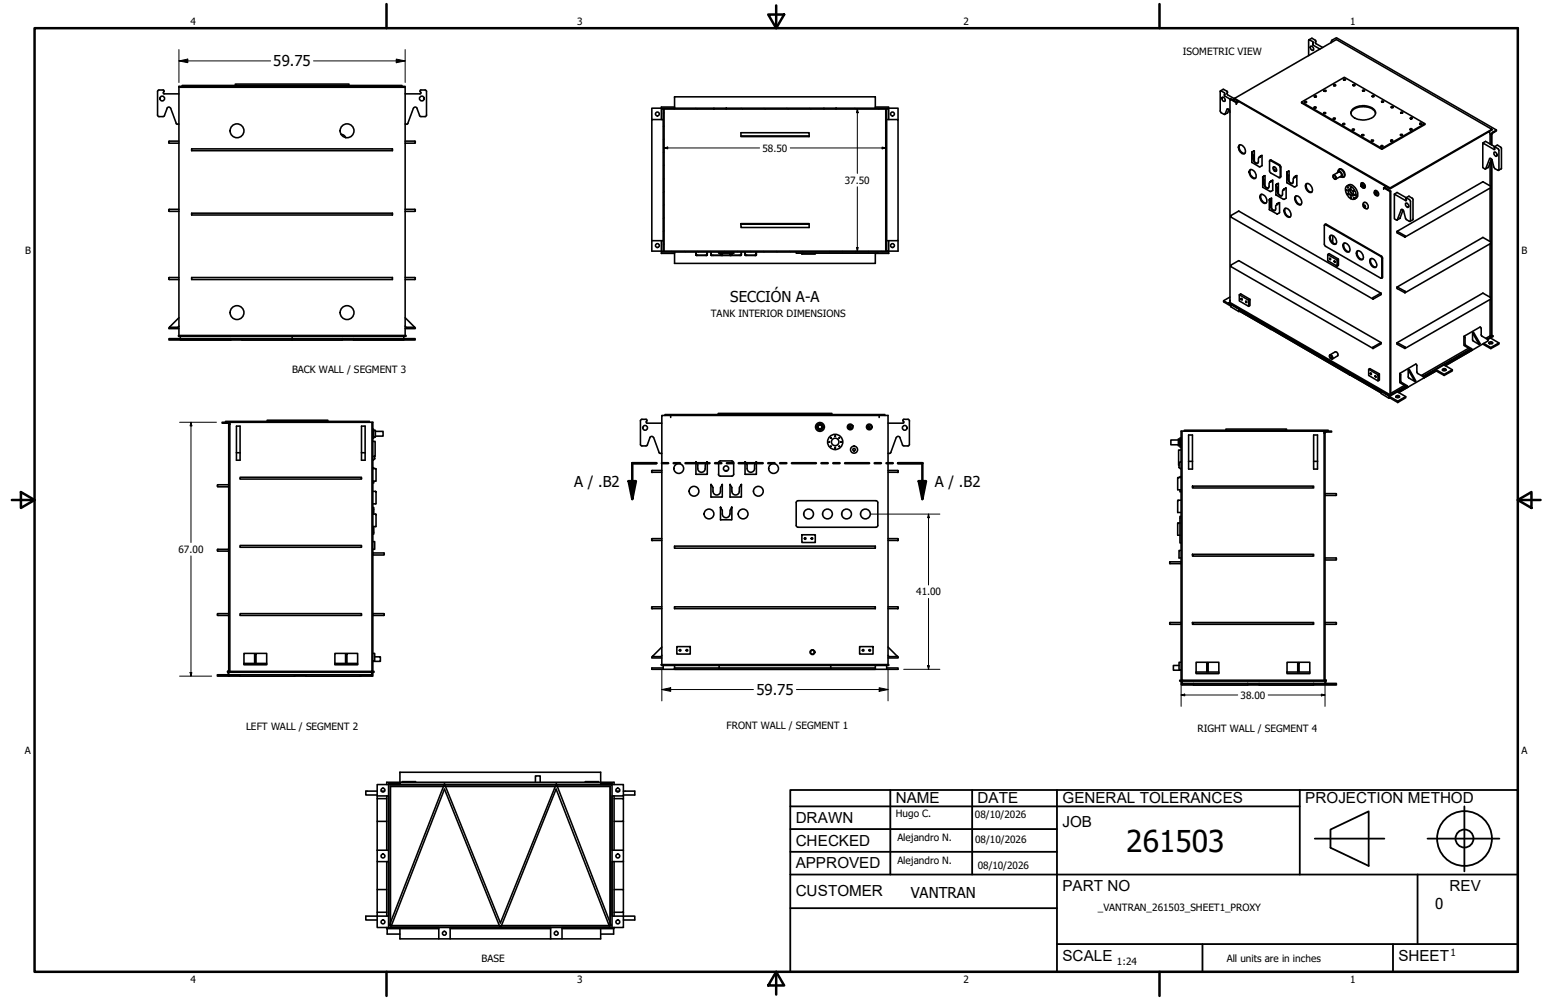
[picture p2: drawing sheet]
<svg xmlns="http://www.w3.org/2000/svg" width="432mm" height="279mm" viewBox="0 0 432 279" stroke-linecap="round" stroke-linejoin="round" font-family="sans-serif">
<!-- layer: Hatch (ANSI)-1 -->
<g fill="none" stroke="#000" stroke-width=".28">
<path d="M185.5 38.9l-.3 .2M185.5 35.2l-.3 .2M185.5 31.6l-.3 .1M188 30.2l.4 .3M194.3 30.2l.5 .3M207 30.2l.5 .3M213.4 30.2l.4 .3M219.7 30.2l.5 .3M226.1 30.2l.4 .3M238.8 30.2l.4 .3M245.1 30.2l.5 .3M247.6 37.1l-.2 .2"/>
<path d="M247.6 32.6l-.2 .2M185.5 57.2l-.3 .1M185.5 53.5l-.3 .2M185.5 49.9l-.3 .1M185.5 46.2l-.3 .2M185.5 42.5l-.3 .2M247.6 59.5l-.2 .3M247.6 55.1l-.2 .2M247.6 50.5l-.2 .3M247.6 46l-.2 .3M247.6 41.6l-.2 .2M185.5 68.2l-.3 .2"/>
<path d="M185.5 64.5l-.3 .2M185.5 60.9l-.3 .1M187.6 70.2l.1 .2M191.3 70.2l.1 .2M194.4 71v.1M194.9 70.2l.2 .2M197.5 70.4v.1M198.6 70.2l.2 .2M200.9 70.4l-.2 .1M202.2 70.2l.2 .2M205.9 70.2l.2 .2M208.1 70.8l.1 .1"/>
<path d="M209.5 70.2l.2 .2M211.2 70.9l.1 .2M213.2 70.2l.2 .2M216.9 70.2l.1 .2M220.6 70.2l.1 .2M224.2 70.2l.2 .2M227.9 70.2l.1 .2M231.6 70.2l.1 .2M235.2 70.2l.2 .2M238.9 70.2l.2 .2M242.6 70.2l.1 .2M246.3 70.2l.1 .2"/>
<path d="M247.6 68.5l-.2 .3M247.6 64l-.2 .3"/>
</g>
<!-- layer: Visible (ANSI) -->
<g fill="none" stroke="#000" stroke-width=".44">
<path d="M365.6 11.1l.9-.4 1 .6-.2 .6 .2 .3 1.9 1.1M366.1 12.9a.67 .67 0 0 1 .7 .4 .67 .67 0 0 1-.2 .8 .93 .93 0 0 1-.5-1.2zM368.7 13.7l-1.9-1.1v-.9l-1.2-.6-.1 4.5M371.8 11.9l.2-.7 1.3-.7 44.7 25.8M45.8 25.6l-.2 .3 .3 .3h4.1M45.8 25.6v-.3l-.2-.2h-1.2l-.4 .5v6.6l.4 .4h1.1M46.6 30.3l.5-.4 .6 .4M46.7 30.3l-.8 2-.3 .3M47.1 39.8l.2 .2M47.2 39.6v.3M47.3 39.4l-.2 .2M47.3 39.4h2.7"/>
<path d="M47.7 30.3l1.5 4.1M49.2 34.5l.2 .2h.6M50 24.4v69.3M50 24.1h63.2v.3h-63.2zM50.9 24.1v-.2h61.4v.2M65.7 23.9v-.4h31.8v.4M95.3 37.5l.6 .2 .7 .8M113.2 39.4h2.7l.1 .4-.1 .2h-2.7M113.2 24.4v69.3M113.2 34.7h.4M114 34.5l-.4 .2M115.4 30.3l-1.5 4.1"/>
<path d="M115.5 30.3l.5-.4 .5 .4M116.5 30.3l.7 2M117.2 32.3l.4 .3h1.1M117.3 25.6l.2 .2M117.5 25.1h1.2M117.5 25.8l.1 .3-.3 .1h-4.1M117.6 25.1l-.3 .2v.3M118.7 25.1l.4 .5v6.6l-.4 .4M184.7 30.2h-2.6v3.2M184.8 30.2h14.6v.3h-14.6zM185.2 33.4h-3.1v33.8h3.1M185.2 30.5h.3v39.7h-.3z"/>
<path d="M188.4 30.2v-3.1h56.1v3.1M188.4 29.9h-3.7v3.5M199.4 30.5h3.4M199.4 30.2h3.4M202.8 30.2h27.3v.3h-27.3zM206.9 38l19.1 .2zM206.9 38v-.9h19.1v.9M230.1 30.5h3.4M230.1 30.2h3.4M233.5 30.2h14.5v.3h-14.5zM244.5 29.9h3.7v3.5M247.4 30.5h.2v39.7h-.2z"/>
<path d="M247.6 33.4h3.2v33.8h-3.2M248.2 30.2h2.6v3.2M340.9 25.4l.9-.4 1 .5-.2 .7 .2 .3 1.9 1.1M341.3 27.2a.64 .64 0 0 1 .8 .3 .64 .64 0 0 1-.2 .8 .8 .8 0 0 1-.6-1.1zM343.2 30.6l-.3 .9-.8 .4M344.2 27.9l.6-.4v.2l43.4 25.1 28.5-16.5v-.2l-43.4-25.1-28.5 16.5 43.4 25 28.5-16.4M344.4 27.9l1.1 .7 .4-.3-.4 .3M345.3 28.7l-1.8-1v56.8l44.7 25.8 .2-.1v-56.8l-1.7-1-.2 .1v.4M345.5 28.6l-1.8-1-.2 .1-1.4-.8v-.9l-1-.6-.3 .1v5.6l.3 .4 1 .5 .6-1.5 .3-.1 .5 1M345.5 28.6l-.2 .5v-.4M345.5 28.6l-.2 .1M363.5 28.5l12-6.9 22.5 12.9-12 7"/>
<path d="M364.4 28.4l.2-.1a.24 .24 0 0 1 .3 .1 .24 .24 0 0 1-.2 .4 .24 .24 0 0 1-.3-.2zM364.5 28.6h.4M367.2 30.2h.3M367.2 27.1a.24 .24 0 0 1 .2-.4 .24 .24 0 0 1 .2 .4h-.4h.3M369.7 31.5l.4-.1a.26 .26 0 0 1 0 .4 .26 .26 0 0 1-.3 0 .26 .26 0 0 1-.1-.3zM369.8 31.7h.3M369.9 25.5h.4M372.5 33.3h.3M372.6 23.9h.4M375 34.6l.5-.1a.24 .24 0 0 1-.2 .3 .24 .24 0 0 1-.3-.2zM375.2 34.8h.3M375.3 22.4h.4"/>
<path d="M377.3 31.7a3.3 3.3 0 0 1 3.9-1.9 2.74 2.74 0 0 1 3 1.9M377.6 30.7a4.6 4.6 0 0 1 6.4 .3 1.95 1.95 0 0 1-2 2.3 4 4 0 0 1-4.6-1.4l-.1-.6zM377.8 36.3h.3M378 23.6a.26 .26 0 0 1 .4 .1 .26 .26 0 0 1-.1 .3 .26 .26 0 0 1-.3-.1zM378 23.9h.3M380.4 37.7a.24 .24 0 0 1 .3-.2 .24 .24 0 0 1 0 .4h-.2zM380.5 37.8h.3M380.6 25.3l.1-.2a.24 .24 0 0 1 .4 .1 .24 .24 0 0 1-.1 .3 .24 .24 0 0 1-.3 0zM380.7 25.5h.3M383.1 39.1h.1a.26 .26 0 0 1 .4 0 .26 .26 0 0 1-.1 .4 .26 .26 0 0 1-.4-.1zM383.2 39.4h.3M383.3 27h.4"/>
<path d="M385.9 28.3a.23 .23 0 0 1 .2-.2 .23 .23 0 0 1 .3 .2 .23 .23 0 0 1-.3 .3zM386 28.5h.3M388.5 39.4a.22 .22 0 0 1 .2-.4 .22 .22 0 0 1 .2 .4h-.4h.4M388.6 29.8h.1a.26 .26 0 0 1 .4 0 .26 .26 0 0 1-.1 .4 .26 .26 0 0 1-.4-.2zM388.7 30h.3M391.2 37.8h.4M391.3 31.6a.22 .22 0 0 1 0-.3 .22 .22 0 0 1 .3 0 .22 .22 0 0 1 0 .3h-.3h.4M393.8 36.1l.2-.1a.24 .24 0 0 1 .3-.1 .24 .24 0 0 1 0 .4 .24 .24 0 0 1-.3 0zM394 36.3h.3M394 33.1a.22 .22 0 0 1 0-.3 .22 .22 0 0 1 .3 .1 .22 .22 0 0 1-.2 .3l-.1-.1h.3M396.6 34.7a.22 .22 0 0 1 .1-.3 .22 .22 0 0 1 .3 0 .22 .22 0 0 1-.1 .3h-.3h.4M398 34.5v.3l-12 6.9-22.5-12.9v-.3l22.5 13v.2"/>
<path d="M414.1 39.9l3.2 1.9 .2-.1-.2-.7 1.2 .7v5.9l-1.2-.7-.6-2.3-.5-.4-1.2 2.9-.2 .1-.7-.3zM414.1 39.9l.8-.4 2.5 1.5 .9-.4 1.1 .7v5.8l-.9 .5M415.8 36.8l.4 .4v3.1M47.1 58.9l.2 .2M47.2 58.6v.3M47.3 58.5l-.2 .1M47.3 59.1h2.7M47.3 58.5h2.7M47.3 40h2.7M53.5 41.6h56.1v.5h-56.1zM53.5 59.6h56.1v.5h-56.1zM113.2 58.5h2.7l.1 .1"/>
<path d="M116 58.6v.3M116 58.9l-.1 .2h-2.7M346 40.6a1.47 1.47 0 0 1 1.9 1.8 .75 .75 0 0 1-.8 .6 .75 .75 0 0 1-.7-.5l-.5-1.2zM346.3 40.5a1.69 1.69 0 0 0 1.4 2.4M349 47.6a1.2 1.2 0 0 1 1.8 1.1 .77 .77 0 0 1-.3 1.2 .77 .77 0 0 1-1.1-.5l-.5-.9zM349.2 47.4a1.72 1.72 0 0 0 1.4 2.4M349.6 42.6v2.8l2.1 1.2 .8-.3v-2.9M349.7 42.5v.3M349.7 42.5l.6-.3-.5 .3M349.7 42.8l.2 .6M349.7 42.5h.1M349.8 42.7l.2 .7v.9a1.3 1.3 0 0 0 1.3 1.3"/>
<path d="M349.8 42.7l-.1 .1M349.8 42.5v.2M349.9 43.4v.9a1.05 1.05 0 0 0 .4 1 1.05 1.05 0 0 0 1.1 .2l.1-1.2 .2-.4M350 43.4h-.1M350.3 42.2v2.8M351.7 43.9l.2-.1zM351.9 43.8l.6-.4zM352 54.5a1.33 1.33 0 0 1 1.8 1.3 .76 .76 0 0 1-.4 1 .76 .76 0 0 1-1-.5l-.5-.9zM352.3 54.3a1.66 1.66 0 0 0 1.3 2.4M352.7 49.5v2.8l2.1 1.2 .7-.3v-2.8M352.7 49.4v.3M352.7 49.4l.6-.3-.6 .3"/>
<path d="M352.7 49.7l.2 .6M352.7 49.4h.1M352.7 49.7l.3 .6v.9M352.7 49.7h.1M352.9 50.3v.9M352.9 50.3h.1M353 51.2a1.43 1.43 0 0 0 1.3 1.3M353.3 49.1v2.8M354.5 55.8v2.7l2.2 1.3 .7-.4v-2.8M354.6 44.9l.2-.1 2.6 1.6v3.3l-2.5-1.4-.3-.4zM354.6 55.9h.1M354.6 55.7v.2"/>
<path d="M354.6 55.7l.6-.3-.6 .3M354.6 55.9l.2 .7M354.6 55.7h.1M354.6 44.8l.4-.1 2.6 1.5 .2 .4v2.7l-.4 .4M354.6 55.9l.3 .7v.8a1.31 1.31 0 0 0 1.2 1.4M354.7 50.9l-.2 .3v.9a.57 .57 0 0 1-.6 .5 .57 .57 0 0 1-.6-.5l-.4-.9M354.8 56.6v.9a1.08 1.08 0 0 0 1.4 1.2l.1-1.2 .3-.3M354.8 56.6h.1M354.9 50.7l-.2 .2M354.9 50.7l.6-.3-.5 .3M354.9 50.7h.1M355 50.7l-.3 .2"/>
<path d="M355.2 55.4v2.8M355.7 46.6a.76 .76 0 0 1 .7 .4 .76 .76 0 0 1-.1 .9 .9 .9 0 0 1-.6-1.3zM355.8 46.6l-.1 .4 .4 .6M356 47.7l.2-.1 .2 .2M356.4 47.8h.1M356.4 51.7v2.7l2.1 1.3 .7-.3v-2.9M356.4 47.8l-.2 .1M356.4 51.6v.3M356.4 51.9l.3 .6M356.4 51.6h.1M356.5 51.8l.2 .7v.8a1.43 1.43 0 0 0 1.3 1.4M356.5 51.8l-.1 .1"/>
<path d="M356.5 51.6v.2M356.5 51.6l.6-.4zM356.7 52.5v.8a1.1 1.1 0 0 0 1.4 1.2l.1-1.2 .3-.3M356.7 52.5h.1M356.7 56.9l-.1 .3M356.7 56.9l.7-.3-.6 .4M356.7 56.9l.1 .1M356.8 57l-.2 .2M357.1 51.2l-.1 2.9M358.6 52.8l-.1 .2M358.6 52.8l.6-.3-.5 .3M358.6 52.8h.1"/>
<path d="M358.7 52.8l-.2 .2M358.8 58.4a1.37 1.37 0 0 1 1.8 1.5 .65 .65 0 0 1-.4 .8 .65 .65 0 0 1-.9-.3 1.75 1.75 0 0 1-.5-2zM359 58.2a1.62 1.62 0 0 0 1.4 2.4M359.4 48.4l.3 .6v.9a1.05 1.05 0 0 0 1.4 1.2l.1-1.2 .2-.3M359.4 48.4h.1M359.4 48.3v2.8l2 1.1 .8-.3v-2.8M359.4 48.1v.3M359.4 48.1l.6-.3-.5 .3M359.4 48.1h.1M359.5 48.4l.2 .6v.8a1.42 1.42 0 0 0 1.3 1.4M359.5 48.1v.3M360 47.8v2.8"/>
<path d="M361.6 49.3l-.2 .3M361.6 49.3l.6-.3-.5 .4M361.6 49.3l.1 .1M361.7 49.4l-.3 .2M361.8 54.9a1.19 1.19 0 0 1 1.7 1.1 .72 .72 0 0 1 0 1 .72 .72 0 0 1-1 .1 1.91 1.91 0 0 1-.7-2.2zM362 54.7a1.77 1.77 0 0 0 1.4 2.5M364.8 51.4a1.55 1.55 0 0 1 1.8 1.7 .69 .69 0 0 1-.5 .7 .69 .69 0 0 1-.8-.4 1.75 1.75 0 0 1-.5-2zM365 51.3a1.69 1.69 0 0 0 1.4 2.4M372.4 49.1a.48 .48 0 0 1 .7 .2 .48 .48 0 0 1-.3 .7l-.4-.6zM372.4 48.9l1.5-.8a.76 .76 0 0 1 .7 1.1l-1.5 .8M372.4 48.9a.7 .7 0 0 1 .7 .4 .7 .7 0 0 1-.2 .8 .81 .81 0 0 1-.5-1.2zM373.6 48.3a.51 .51 0 0 1 .4-.6 .51 .51 0 0 1 .6 .5 .67 .67 0 0 1 .4 .7 .67 .67 0 0 1-.6 .6l-.1-.1"/>
<path d="M373.8 47.9a.64 .64 0 0 1 .5-.7 .64 .64 0 0 1 .7 .6 1.01 1.01 0 0 1 0 1.7h-.4l.4-.2M374 47.3a1.41 1.41 0 0 1 1.7 1.7l-.5 .5M374.1 47.6l-.3 .2M376 52.1a1.63 1.63 0 0 1 2.4 1.2 1.62 1.62 0 0 1-.3 2.4 2.69 2.69 0 0 1-2.1-3.6zM376 53l.2 .2zM376.2 51.9l.5-.2a2.21 2.21 0 0 1 2.5 2v1.1l-.3 .5-.6 .3M376.4 54.2l.2 .2zM376.4 52.3l.2 .1zM376.6 53a1.13 1.13 0 0 1 1.2 .5 1.13 1.13 0 0 1 0 1.2 1.4 1.4 0 0 1-1.2-1.7zM377.1 52.8a1.61 1.61 0 0 0 .9 1.7M377.1 52.8l.4 1.2 .5 .4M377.2 55.1l.1 .1z"/>
<path d="M378 53.2l.1 .2zM378 55.1l.2 .2zM378.4 54.4l.1 .1zM380.1 51.6a.47 .47 0 0 1 .6 .2 .47 .47 0 0 1-.1 .6l-.4-.3zM380.1 51.6a.43 .43 0 0 1 .3-.5 .43 .43 0 0 1 .5 .3 .57 .57 0 0 1 .3 .7 .57 .57 0 0 1-.5 .4l-.1-.1M380.2 51.1a.88 .88 0 0 1 .9 .4 .88 .88 0 0 1 0 1M380.4 51.9l.2 .1zM380.7 57.2a.64 .64 0 0 1 .6-.7 .64 .64 0 0 1 .7 .6 .7 .7 0 0 1-.1 1.1 .7 .7 0 0 1-1-.4l-.2-.6M380.9 57.3a.34 .34 0 0 1 .4 .2 .34 .34 0 0 1-.2 .4l-.2-.2zM383.9 53.7a.47 .47 0 0 1 .6 .2 .47 .47 0 0 1-.2 .6l-.4-.3zM383.9 53.8a.43 .43 0 0 1 .3-.6 .43 .43 0 0 1 .5 .4 .57 .57 0 0 1 .3 .6 .57 .57 0 0 1-.6 .5l-.1-.2M384 53.3a.88 .88 0 0 1 .9 .4 .88 .88 0 0 1-.1 1"/>
<path d="M384.1 54l.2 .2zM385.7 40.8l.1-.2a.25 .25 0 0 1 .4 0 .25 .25 0 0 1 0 .4 .25 .25 0 0 1-.4 0zM385.8 41h.3M386.5 52.5l1.7 1M386.8 52.3l.3-.2-.4 .3 1 .6M388.2 52.5v.3M388.2 53.5v56.8M388.4 53.4l-.2 .1M389.4 54.2l3.2 1.9 .2-.1-.1-.8 1.1 .7v5.9l-1.2-.6-.6-2.2-.4-.5h-.2l-1.1 2.9-.9-.2zM389.4 54.2l.8-.4 2.5 1.4M391.9 58.7l-.9 2.3-.8 .5M392.6 56.8a.67 .67 0 0 1 .7 .4 .67 .67 0 0 1-.1 .8 1.05 1.05 0 0 1-.6-1.2z"/>
<path d="M392.7 55.2l.8-.4 1.2 .8v5.8l-.9 .4M416.2 45.4v6.5M416.2 52.5v15M416.5 40.4l.1-3.1 1.4-1v.3l-1.3 .7v3.2M416.5 44.7v49.3l-.3-.1M416.6 44.4l-.9 2.4-.8 .4M416.7 44.6v49.3l-.2 .1M417.3 42.5a.64 .64 0 0 1 .8 .4 .64 .64 0 0 1-.3 .8 .88 .88 0 0 1-.5-1.2zM47.1 77.9l.2 .2M47.2 77.7v.3M47.3 77.5l-.2 .2M47.3 77.5h2.7"/>
<path d="M47.3 78.1h2.7M53.5 77.5h56.1v.6h-56.1zM113.2 77.5h2.7l.1 .2M116 77.7v.3M116 77.9l-.1 .2h-2.7M182.1 67.2v3h2.6M184.7 67.2v3.6h3.7M184.8 70.2h63.2v.2h-63.2zM188.4 70.4v3.2h56.1v-2.9M194.4 70.4v.8l.2 .2-.2-.2zM194.6 71.3h.3l-.3 .1M194.9 71.3l2.4 .1"/>
<path d="M194.9 71.4h2.4M197 71.3v.1M197.3 71.4h.1M197.4 71.3l.1-.9-.1 1M198.6 71.2l.2 .2M198.6 70.4v.8M198.6 71.2h.1M198.6 71.2l.2 .1M198.8 71.3h2.8M198.8 71.3v.1M198.8 71.4h.3M199.1 71.4h2.5"/>
<path d="M199.1 71.3v.1M200.7 70.4h4.2v.3h-4.2zM201.2 70.7v.7M201.3 71.2l.1 .1M201.3 71.2l-.1 .1M201.3 70.7v.5M201.6 71.3v.1M201.6 71.4h.1M201.7 71.2l-.1 .1M201.7 71.2h.1M201.7 70.7v.5M201.7 71.2l-.1 .2"/>
<path d="M203.9 71.3l-2.2 .1h2.3M203.9 70.7v.7M204 71.2v.1M204 71.2v.2M204 70.7v.5M204 71.3h2.9M204 71.3v.1M204 71.4h.4M204.3 71.2v.1M204.3 71.2l.1 .1M204.3 70.7v.5M204.4 71.4h2.5"/>
<path d="M204.4 70.7v.7M206.5 71.3v.1M206.9 71.3v.1M206.9 62.5l19.1 .1zM206.9 62.6v1h19.1v-1M207 71.2l-.1 .1M207 71.2h.1M207 70.4v.8M207.1 71.2l-.2 .2M207.1 70.4v.8M208.2 71.3l-.1-.9 .1 1M208.3 71.3v.1"/>
<path d="M208.3 71.3h.4l-.4 .1M208.7 71.3h2.3M208.7 71.4h2.3M210.8 71.3v.1M211 71.4h.1M211.1 71.3l.2-.9-.2 1M211.1 71.3l-.1 .1M222.4 70.4v.3h22.8v-.3M224 70.7v.3h3.7v-.3M248.2 67.2v3.6h-3.7M250.8 67.2v3h-2.6M343.8 60.6l.1-.4 2.1-1.2 39.7 22.9"/>
<path d="M343.8 60.6h.1M343.8 60.6l39.7 23M370 62.7h.5l15.4 8.9 .2 .3v5.6l-.2 .2M370 62.7l15.6 8.9 .4 .5v5.6h-.4l-15.5-8.9-.2-.5zM370.8 71.1l2.6 1.5M371.3 72.1l.3 .2v.3l-.3-.1zM371.6 65.8a1.66 1.66 0 0 1 1.5 2.4 1.63 1.63 0 0 1-1.7-2.1zM371.7 65.8a1.69 1.69 0 0 0 1.4 2.3M372.2 65.8v2M373.8 72.4l-2.6-1.5-.4 .2v1.7l2.6 1.6 .4-.2v-1.8l-.4 .2v1.8M375.3 67.9a1.55 1.55 0 0 1 1.5 .9 1.55 1.55 0 0 1-.1 1.6 1.69 1.69 0 0 1-1.4-2.5zM375.5 67.9a1.69 1.69 0 0 0 1.4 2.4"/>
<path d="M379 70.2a1.35 1.35 0 0 1 1.7 1.4 .7 .7 0 0 1-.3 1 .7 .7 0 0 1-.9-.4 1.86 1.86 0 0 1-.5-2zM379.2 70.1a1.69 1.69 0 0 0 1.4 2.4M382.7 72.4a1.27 1.27 0 0 1 1.7 1.1 .76 .76 0 0 1-.1 1.2 .76 .76 0 0 1-1.1-.3 2 2 0 0 1-.5-2zM383 72.3a1.7 1.7 0 0 0 1.3 2.3M390.2 64.6l2.2 1.2v.5l-2.1-1.2zM390.2 64.6l23.9-13.8 2.3 1.3v.4l-24 13.7M416.2 68.1v15M47.2 91.7l2.8 .1M47.5 91.4l-.3 .3M49.8 93.7h63.5v.3h-63.5zM50 91.1l-.4 .3M50 88.8l-2.7 2.6h2.3"/>
<path d="M50.4 94v1h14v-.4h-17.2v.4h20.4v-.4h-3.2M67.6 94.6h13.9M81.6 94v1h-14M81.6 95h14M81.7 94.6h13.9M95.6 94.6h3.1v.4h-3.1zM112.8 94v1h-14.1h17.3v-.4h-17.3M113.2 91.1l.3 .3h2.2M113.2 88.8l2.5 2.6M115.7 91.4l.3 .3M116 91.7l-2.8 .1M341.8 84l2 1.2v.5l2.2 1.4 .2-.5 8.7 5"/>
<path d="M343.5 83.9v.2M343.5 83l-1.7 1v.3l2 1.2M343.5 84.4l-.3 .2 44.9 25.9v.2l-44.9-25.9v-.2M346 86.4v.7M346.1 82.4l2.6 1.5M346.2 86.9l8.7 5M346.6 83.4l.3 .1v.3zM348.7 83.9l.4-.3v1.7l-.4 .3zM349.1 83.6l-2.6-1.5-.4 .3v1.7l2.6 1.5M354.9 91.6v.5l.2-.1 21.8 12.7M355.1 91.7l21.8 12.6v.5h.2l8.6 4.9M371.4 99.3a.54 .54 0 0 1 .6 .3 .54 .54 0 0 1-.1 .6l-.5-.4z"/>
<path d="M371.4 99.2l1.5-.9a.76 .76 0 0 1 .7 1.1l-1.5 .9M371.4 99.2a.64 .64 0 0 1 .7 .3 .64 .64 0 0 1-.2 .8 .88 .88 0 0 1-.5-1.1zM383.5 97l2.2-1.3-.1 .4-2.1 1.3zM383.5 83.1l2.2-1.2-.1 .5-2.1 1.2zM385.7 95.7l-39.7-22.9-2.2 1.3v.4l39.7 22.8M390.2 95.8l2.2 1.1v.4l-2.1-1.1zM390.2 95.8l23.9-13.9 2.3 1.3v.4l-24 13.7M390.2 80.2l2.2 1.1v.5l-2.1-1.2zM390.2 80.2l23.9-13.8 2.3 1.2v.4l-24 13.8M408.9 94l.3 .2 .1 2.2 1.7 1 .2 .5 4.4-2.7-.1-.4-1.8-1.1v-1.9l-.3-.4-4.5 2.6v2.5l2.3 1.4-7.5 4.3M410.2 97.3l-13.2 7.6M410.6 97.5l-13.2 7.7"/>
<path d="M410.8 97.6l-13.2 7.7M410.8 97.7l-7.4 4.3 2.2 1.3M411.3 93l1.8 3.3 .3-.2-1.9-3.3-.2 .2 .1 2.2 1.7 1.1M414.4 95.9l2 1.2v.3l-2.3-1.3M415.9 95.7a.57 .57 0 0 1 .6-.2 .57 .57 0 0 1 .4 .4 .63 .63 0 0 1-1-.2zM415.9 95.9h.9M416.2 93.9l-1.2 .7M416.2 83.6v10.3M416.4 97.1l2.3-1.3v.3l-2.3 1.3M416.4 94.4l2.3 1.4M416.7 93.7l.3 .3-1.5 .9M417 93.9l-1.6 .8"/>
<path d="M63 118v-.3h40.2v.3M63.7 118.2l.2 .3M63.7 118l.2 .1 .3 .4M63.9 118.6v69M64.2 118v69.6M74.6 117.7v-.3h17v.3M103.9 118h-41.9v.2h1.6M104.1 120h.2v2.4h-.2M178.9 117.5v6.7l.4 .4M179.3 117.2h1.2M179.3 117.2l-.4 .4M180.4 117.2l.3 .3-.2 .6 .3 .1"/>
<path d="M180.7 118.2h4.1M185.7 116.1v-.3h61.4v.3M187.3 116.1h-2.5v69.6M187.3 116.1v.5M187.3 116.1h58.3M200.6 115.8v-.3h31.7v.3M245.6 116.6v-.5h2.4v69.6M248 118.2h4.2M252.4 117.8v.3l-.2 .1M254 117.6l-.4-.4h-1.2l-.2 .3 .1 .3M254 117.5v6.7l-.2 .3-1.3 .1M377.1 104.5l8.6 4.9"/>
<path d="M382.3 103.2l2.6 1.5M382.7 104.3h.3v.3zM384.1 105l.2 .4-.3-.2zM384.9 104.7l.4-.2v1.7l-.4 .2zM385.3 104.5l-2.7-1.5-.3 .2v1.7l2.6 1.5M385.7 109.3v.6l2.2 1.4M387.9 110.6v.7l.2-.2M388.1 110.8l2.3 1.3v.4M388.1 110.7v.4M388.1 111.1l2.3 1.4M389.9 110.7a.53 .53 0 0 1 .6-.2 .53 .53 0 0 1 .3 .5 .57 .57 0 0 1-.9-.3zM390 111l.3-.2 .5 .2"/>
<path d="M390.4 112.1l2.2-1.3v.3l-2.2 1.4M391 104.3l.2 .3 .1 2.1 1.7 1.1 .2 .4 4.5-2.6-.1-.3-1.9-1.2v-2.1l-.3-.3-4.4 2.6v2.6l2.2 1.3-2.5 1.5M392.2 107.7l-3.8 2.2M392.6 107.9l-4.5 2.6M392.8 108l-4.7 2.7M392.9 108.1l-2.5 1.4 2.2 1.3M393.3 103.4l1.9 3.2 .3-.1-1.9-3.2-.3 .1v2l1.9 1.2M401.1 103.6v-.3l-3.5 2M401.1 103.3l2.3 1.3v.3l-2.3-1.3M401.1 103.6l-3.4 2M402.9 103.4h1M402.9 103.2a.47 .47 0 0 1 .6-.3 .47 .47 0 0 1 .3 .6 .53 .53 0 0 1-.9-.3z"/>
<path d="M403.4 104.6l2.2-1.3v.3l-2.2 1.3M60.7 135.6v.3M60.8 135.9l.1 .1M60.8 135.4l3.1 .1M60.8 136h3M60.9 135.4l-.1 .1M63.9 135.9l-.1 .1M66 126.5v2.1h1.1v-2.1M66 126.5v-7.4h1.1v7.4M66 126.5h1.1M67.1 133.3h33.9v.6h-33.9zM101 126.5v2.1h1v-2.1"/>
<path d="M101 126.5v-7.4h1v7.4M101 126.5h1M104.1 130.7h.3v.2M104.1 123.3h.7v4.2h-.7M104.1 137.3l.9 .1v3.4h-.9M104.1 130.9l.9 .2v3.3h-.9M104.1 128.5h.2M104.3 120.1l.5 .2v1.8h-.3M104.4 134.4v.5h-.3M104.5 122l-.2 .2M104.6 128.2l-.3 .3M104.6 127.5v.6"/>
<path d="M104.8 120.5h2.2v1.4h-2.2M180.8 124.3l-.4 .3h-1.1M182 131.9l.1 .1M182.1 131.6v.2M182.2 132h2.6M182.5 122.3l-.3-.3-.6 .1-.8 2.2M182.6 122.2l1.5 4.2M184 126.4l.4 .3M184.5 126.7h.3M184.8 131.4h-2.7l-.1 .2M194.4 129v3.5h3.1v-3.5M194.4 129l.1 .3"/>
<path d="M194.5 129.3l.4 .6v1a1.05 1.05 0 0 0 1 1.1 1.05 1.05 0 0 0 1.1-1.1v-1l.4-.6M197.4 129.1l.1-.1-.1 .3zM198.6 135.4v3.5h3.1v-3.5M198.6 135.4l.2 .2M198.8 135.6l.3 .6v1.1a1.05 1.05 0 0 0 1.1 1 1.05 1.05 0 0 0 1-1v-1.1l.4-.6M200.7 132.5v.3l.5 .2M200.7 129.3v3.2M201.2 128.8l-.5 .2v.3M201.2 128.8h3.2l.4 .2 .1 3.5M201.7 135.4l-.1 .2zM202.3 130.4a.68 .68 0 0 1 1.1 .1 .68 .68 0 0 1-.5 1 .64 .64 0 0 1-.9-.3 .64 .64 0 0 1 .3-.8zM203.9 135.4v3.5h3.2v-3.5"/>
<path d="M203.9 135.4l.1 .2M204 135.6l.4 .6v1.1a1.05 1.05 0 0 0 1 1 1.05 1.05 0 0 0 1.1-1v-1.1l.4-.6M204.9 132.5l-.3 .5h-.2h-3.2M206.9 135.4h.2l-.2 .2zM208.1 129v3.5h3.2v-3.5M208.1 129l.2 .3M208.3 129.3l.4 .6v1a1.05 1.05 0 0 0 1 1.1 1.05 1.05 0 0 0 1.1-1.1v-1l.3-.6M211.2 129l-.1 .3zM222.9 139.9l-.4 .3-.1 .2M222.9 139.9h21.7M244.6 139.9l.5 .3 .1 .2M248 126.7h.5"/>
<path d="M248 132h2.7M248 131.4h2.7M248.8 126.4l-.4 .3M250.7 131.4l.2 .2M250.8 131.6v.2M250.9 131.9l-.2 .1M251.3 122.2l.8 2.1M251.4 122.3l-.5-.4-.5 .4-1.6 4.1M252.1 124.3l.3 .3M329.1 122.9h-2.1v1.4h2.1M329.3 129.3v1.3M329.3 129.4h.1"/>
<path d="M329.3 130.6l.4 .3M329.5 122.7h-.4v1.8l.6 .2M329.6 136.8v.6h.3M329.6 124.3v.6h.3M329.7 129l-.4 .3M329.7 122.6l-.2 .1M329.7 130.9h.2M329.7 129h.2M329.7 130.9h.1M329.7 129h.1M329.8 122.8l-.4 .3 .1 1 .3 .3M329.9 133.2h-.3v.2"/>
<path d="M329.9 125.7h-.7l.1 4.3M329.9 139.8l-1 .1v3.3h1M329.9 133.4l-1 .1v3.3h1M329.9 122.4h-.3v.6M329.9 122.8h-.2v1.6h.2M330.1 120.5h39.7v69.6M332 128.9v2.2h1.1v-2.2M332 128.9v-7.4h1.1v7.4M332 128.9h1.1M333.1 135.8h33.8v.5h-33.8zM342.4 120.2v-.3h16.9v.3M366.9 128.9v2.2h1.1v-2.2"/>
<path d="M366.9 128.9v-7.4h1.1v7.4M366.9 128.9h1.1M370.1 121v69.1M370.1 138.3l.1 .1M370.2 137.9l-.1 .1M370.2 137.9h3l.1 .5M370.3 120.5h-39.5v-.3h40.2v.3M370.3 120.5h1.6v.2h-1.6l-.2 .3M370.4 120.5l-.5 .2-.1 .3M373.3 138.3l-3.1 .1M60.7 153.5v.4M60.8 153.9l.1 .1"/>
<path d="M60.8 153.5l3.1 .1M60.9 153.5l-.1 .1M63.9 153.9l-3.1 .1M67.1 152.4h33.9v.5h-33.9zM104.1 154.9l.1 .1M104.1 151.3h.5v2.2h-.5M104.1 143.6l.9 .2v3.3h-.9M104.1 141.8h.3v1.8M104.2 154.5h3M104.2 155.1h3M104.2 154.5l-.1 .1M104.4 147.1v2.1h-.3"/>
<path d="M107.2 154.5v.5M182 150.9l.1 .2 2.7-.1M182.1 150.6v.3M184.8 150.5h-2.7l-.1 .2M188.4 152.6h56.1v.6h-56.1zM201.2 141.7v3.5h3.2v-3.5M201.2 141.7l.2 .3M201.4 142l.3 .6v1a1.05 1.05 0 0 0 1.1 1.1 1.05 1.05 0 0 0 1-1.1M204.3 142l-.4 .6v1M204.3 141.7v.3zM222.4 140.5v6.3M222.4 146.8l.1 .3 .4 .2"/>
<path d="M222.9 147.3h21.7M224 149.4h3.7v2.2h-3.7zM245.2 146.8l-.3 .4-.3 .1M245.2 140.5v6.3M248 151h2.7M248 150.5h2.7M250.7 150.5l.2 .2M250.8 150.6v.3M250.9 150.9l-.2 .2M326.7 157.1l.1 .4h3M329.6 146.1l-.7 .1v3.3h.7M329.7 157l.1 .1"/>
<path d="M329.8 157l-3.1 .1M329.8 157.4l-.1 .1M329.9 153.8h-.6v2.1h.6M329.9 144.3h-.3v7.4h.3M333.1 154.9h33.8v.5h-33.8zM370.1 156.3l.1 .1M370.2 155.9l-.1 .1M370.2 155.9h3v.5M370.2 156.5h2.9M60.7 171.6v.3M60.8 171.9l.1 .1M60.8 171.4l3.1 .1"/>
<path d="M60.9 171.5h-.1M63.9 171.9l-3.1 .1M67.1 171.4h33.9v.6h-33.9zM104.1 171.9l.1 .1M104.2 171.4h3M104.2 172h3M104.2 171.5h-.1M107.2 171.4l.1 .5M107.3 171.9l-.1 .1M182 170l.1 .1M182.1 169.7v.2M182.2 170.1h2.6"/>
<path d="M184.8 169.5h-2.7l-.1 .2M188.4 169.5h56.1v.6h-56.1zM248 169.5h2.7M248 170.1h2.7M250.7 169.5l.2 .2M250.8 169.7v.2M250.9 170l-.2 .1M326.7 174.3l3.1 .1M329.7 173.9l.1 .1M329.8 173.9h-3l-.1 .4M329.8 174.3l-.1 .1M333.1 173.9h33.8v.5h-33.8z"/>
<path d="M370.1 174.3l.1 .1M370.2 173.9l-.1 .1M370.2 173.9h3l.1 .4M373.3 174.3l-3.1 .1M63.6 187.6h40.9v.2h-40.9zM63.8 187.8v.7M63.9 187.8v.7h3.2v.4h-6.4v-.4h3.2v.4M67.1 188.5h15.2v.4h3.2v-.4h-3.2M67.1 188.9h15.2M68.1 185.4v.3h6.4v-.3h-3M68.1 185.4v-2.8h6.4v2.8M68.1 185.4h3"/>
<path d="M71.1 182.7h.4v2.7h-.4zM85.5 188.5h15.2v.4h3.2v-.4h-3.2M85.5 188.9h15.2M93.5 185.4v.3h6.4v-.3h-3M93.5 185.4v-2.8h6.4v2.8M93.5 185.4h3M96.5 182.7h.4v2.7h-.4zM103.9 187.4l-.2 .2M103.9 187.6v-69.6h.2v69.6M103.9 187.8v.7M104.1 182.6h.5v2.1h-.5M104.1 187.8v1.1h-.2"/>
<path d="M104.6 183.5h1.6v1.3h-2.1M182.1 183.7l2.7 .1M182.3 183.4l-.2 .3M184.7 185.7h63.5v.2h-63.5zM184.8 180.8l-2.6 2.7h2.3l.3-.4M185.2 185.9v1.1h3.2v-1.1M185.2 186.6h-3.1v.4h3.1M188.4 187h43.6M188.4 186.6h12.4M189 180.7h3.8v2.1h-3.8zM200.9 185.9v1.1M200.9 186.6h31.1"/>
<path d="M232 185.9v1.1h12.5M232.2 186.6h12.3M240.1 180.7h3.7v2.1h-3.7zM244.5 185.9v1.1h3.1M247.6 186.6h3.2v.4h-3.2M247.6 185.9v1.1M248 183.1l.4 .4M248 180.8l2.7 2.7h-2.3M250.6 183.4l.3 .3M250.8 183.7l-2.8 .1M329.3 185.9h-1.6v1.4h2.2M329.5 190.1h40.9v.2h-40.9z"/>
<path d="M329.9 185h-.6v2.1h.6M329.9 190.3v1.1h.2v-.5M329.9 190.1v-69.6h.2v69.6M330.1 189.8l.2 .3M330.1 190.9h3.2v.5h-3.2M330.1 190.3v.6M333.3 190.9h15.2v.5h3.2v-.5h-3.2M333.3 191.4h15.2M334.1 187.8v.4h6.3v-.4h-3M334.1 187.8v-2.8h6.3v2.8M334.1 187.8h3M337.1 185.2h.3v2.6h-.3z"/>
<path d="M351.7 190.9h15.2v.5h3.2v-.5h-3.2M351.7 191.4h15.2M359.5 187.8v.4h6.3v-.4h-3M359.5 187.8v-2.8h6.3v2.8M359.5 187.8h3M362.5 185.2h.3v2.6h-.3zM370.1 190.3v.6h3.2v.5h-3.2M370.3 190.3v.6M105.3 219.2h68.8v3.2h-3.2v15.2h3.2v3.1h-3.2v15.3h3.2v3.1h-17.1v3.2h-3.2v-3.2h-28.1v3.2h-3.1v-3.2h-17.3v-3.1h3.2v-15.3h-3.2v-3.1h3.2v-15.2h-3.2zM108 219.2v-.6h63.5v.6M108.5 219.2h62.4v39.9h-62.4zM108.5 218.9h3.2v.3h-3.2z"/>
<path d="M109 219.7h61.4v38.9h-61.4zM111.7 218.6v-2.8h56.1v2.8M112.3 218.6v-.2h3.8v.2M124.1 219l15.7 38.9 15.6-38.9 15.3 39.5-.5 .2-14.9-38.2-15.5 38.8-15.7-38.8-14.8 38.2-.5-.2zM149.5 218.6v-1.8h1.4v1.8M163.4 218.6v-.2h3.7v.2M167.8 218.9h3.1v.3h-3.1zM105.3 221h-3.1v1.1h3.1M105.3 222.4v.7M105.3 229.5v8.1M106.5 221h.9M108 223.1h-2.7v6.4h2.7"/>
<path d="M108 222.4v15.2M171.5 223.1h2.6v6.4h-2.6M171.5 222.4v15.2M172.1 221h.9M174.1 221h3.2v1.1h-3.2M174.1 222.4v.7M174.1 229.5v8.1M105.3 254.9v1.1h-3.1v1h3.1M105.3 240.7v7.8M108 248.5h-2.7v6.4h2.7M108 240.7v15.3M108 259.1v.4h14.6"/>
<path d="M108.1 259.5v1.5h3.6M111.7 259.5v2.8h10.9M125.7 259.5h28.1M167.8 259.5v2.8h-10.8M171.4 259.5v1.5h-3.6M171.5 248.5h2.6v6.4h-2.6M171.5 259.1v.4h-14.5M171.5 240.7v15.3M174.1 254.9v1.1h3.2v1h-3.2M174.1 240.7v7.8M125.7 262.3h28.1"/>
<circle cx="45.3" cy="27.5" r=".67"/>
<circle cx="66.2" cy="36.5" r="1.94"/>
<circle cx="96.9" cy="36.5" r="1.94"/>
<circle cx="117.8" cy="27.5" r=".67"/>
<circle cx="183.6" cy="31.8" r=".54"/>
<circle cx="249.3" cy="31.8" r=".54"/>
<circle cx="367.3" cy="30.1" r=".24"/>
<circle cx="370.1" cy="25.4" r=".23"/>
<circle cx="372.6" cy="33.2" r=".23"/>
<circle cx="372.8" cy="23.9" r=".24"/>
<circle cx="375.5" cy="22.3" r=".24"/>
<circle cx="378" cy="36.2" r=".24"/>
<circle cx="383.5" cy="26.9" r=".24"/>
<circle cx="391.4" cy="37.7" r=".2"/>
<circle cx="377.3" cy="52.4" r=".12"/>
<circle cx="183.6" cy="68.6" r=".54"/>
<circle cx="249.3" cy="68.6" r=".54"/>
<circle cx="372.8" cy="73.2" r=".21"/>
<circle cx="66.2" cy="87.3" r="1.94"/>
<circle cx="96.9" cy="87.3" r="1.94"/>
<circle cx="348.1" cy="84.4" r=".19"/>
<circle cx="180.2" cy="119.5" r=".67"/>
<circle cx="229" cy="119.3" r="1.24"/>
<circle cx="229" cy="119.3" r=".54"/>
<circle cx="229" cy="119.3" r=".67"/>
<circle cx="229" cy="119.3" r=".92"/>
<circle cx="237.5" cy="119.3" r=".79"/>
<circle cx="237.5" cy="119.3" r=".1"/>
<circle cx="237.5" cy="119.3" r=".54"/>
<circle cx="242.8" cy="119.3" r=".79"/>
<circle cx="242.8" cy="119.3" r=".1"/>
<circle cx="242.8" cy="119.3" r=".54"/>
<circle cx="252.7" cy="119.5" r=".67"/>
<circle cx="189.6" cy="130.9" r="1.37"/>
<circle cx="193.8" cy="137.3" r="1.37"/>
<circle cx="211.8" cy="137.3" r="1.37"/>
<circle cx="216.1" cy="130.9" r="1.37"/>
<circle cx="231.6" cy="123.5" r=".1"/>
<circle cx="232.1" cy="124.7" r=".1"/>
<circle cx="232.1" cy="122.3" r=".1"/>
<circle cx="233.3" cy="121.8" r=".1"/>
<circle cx="233.3" cy="125.1" r=".1"/>
<circle cx="233.3" cy="123.5" r="2.13"/>
<circle cx="233.3" cy="123.5" r="1.05"/>
<circle cx="234.4" cy="122.3" r=".1"/>
<circle cx="234.4" cy="124.7" r=".1"/>
<circle cx="234.9" cy="123.5" r=".1"/>
<circle cx="238.5" cy="125.6" r=".98"/>
<circle cx="238.5" cy="125.6" r=".35"/>
<circle cx="198" cy="143.6" r="1.37"/>
<circle cx="207.5" cy="143.6" r="1.37"/>
<circle cx="224.9" cy="150.5" r=".22"/>
<circle cx="225.8" cy="143.6" r="1.37"/>
<circle cx="226.8" cy="150.5" r=".22"/>
<circle cx="231.1" cy="143.6" r="1.37"/>
<circle cx="236.4" cy="143.6" r="1.37"/>
<circle cx="241.7" cy="143.6" r="1.37"/>
<circle cx="190" cy="181.7" r=".22"/>
<circle cx="191.9" cy="181.7" r=".22"/>
<circle cx="226.9" cy="182.2" r=".54"/>
<circle cx="226.9" cy="182.2" r=".67"/>
<circle cx="241.1" cy="181.7" r=".22"/>
<circle cx="242.9" cy="181.7" r=".22"/>
<circle cx="107" cy="220.8" r=".54"/>
<circle cx="107" cy="239.2" r=".54"/>
<circle cx="172.6" cy="239.2" r=".54"/>
<circle cx="172.6" cy="220.8" r=".54"/>
<circle cx="107" cy="257.6" r=".54"/>
<circle cx="172.6" cy="257.6" r=".54"/>
<circle cx="124.1" cy="260.8" r=".54"/>
<circle cx="155.4" cy="260.8" r=".54"/>
</g>
<g fill="#000">
<circle cx="351.7" cy="43.9" r=".22"/>
<circle cx="351.9" cy="43.8" r=".22"/>
<circle cx="354.7" cy="50.9" r=".22"/>
<circle cx="356.6" cy="57.2" r=".22"/>
<circle cx="358.5" cy="53" r=".22"/>
<circle cx="359.7" cy="49" r=".22"/>
<circle cx="361.4" cy="49.6" r=".22"/>
<circle cx="380.7" cy="57.2" r=".22"/>
</g>
<g fill="none" stroke="#000" stroke-width=".7">
<path d="M175.6 134.4h2l-1 5zM183.3 129.4h-6.7v10M184.8 129.4h1.8M188.2 129.4h1.7M191.5 129.4h6.7M199.7 129.4h1.8M203 129.4h1.8M206.3 129.4h6.7M214.6 129.4h1.7M217.9 129.4h1.7M221.2 129.4h6.7M229.4 129.4h1.8"/>
<path d="M232.7 129.4h1.8M236 129.4h6.8M244.3 129.4h1.8M247.6 129.4h1.8M250.8 129.4h6.8v10M256.6 134.4h2l-1 5z"/>
</g>
<path d="M175.6 134.4h2l-1 5zM256.6 134.4h2l-1 5z" fill="#000"/>
<!-- layer: Borde (ANSI) -->
<g fill="none" stroke="#000" stroke-width=".7">
<path d="M9.7 7.9h414.2v263.6h-414.2zM107.9 1.1v6.8M214.6 4.1h4.4l-2.2 3.8zM216.8 1.5v6.4M323.8 1.1v6.8M3.3 139.7h6.4M5.8 137.5l3.9 2.2-3.9 2.2zM423.9 139.7l3.8-2.2v4.4zM423.9 139.7h6.4M107.9 271.5v6.8M216.8 271.5l2.2 3.8h-4.4zM216.8 271.5v6.4"/>
<path d="M323.8 271.5v6.8"/>
</g>
<!-- layer: Title (ANSI)-1 -->
<g fill="none" stroke="#000" stroke-width=".51">
<path d="M220.7 220.7h203.2v50.8h-203.2zM220.7 225.3h142.3M220.7 231.6h74.5M220.7 238h74.5M248.7 220.7v23.6M271.5 220.7v23.6M295.2 220.7v50.8M363 220.7v23.6M367.2 234.3h19.5M371.6 231.8l10.7-5.1v15.2l-10.7-5zM398.7 234.3h20.1M409 225.3v18.2"/>
<path d="M220.7 244.3h203.2M220.7 253.7h74.5M395.9 244.3v19.5M295.2 263.8h128.7M335.9 263.8v7.7M389.1 263.8v7.7"/>
<circle cx="409" cy="234.3" r="7.7"/>
<circle cx="409" cy="234.3" r="2.51"/>
</g>
<!-- layer: Cota (ANSI) -->
<g fill="none" stroke="#000" stroke-width=".28">
<path d="M50 17l2.5-.5v1zM50 17h25.6M50 13.8v9.3M87.6 17h25.6M110.7 16.5l2.5 .5-2.5 .5zM113.2 13.8v9.3M239.5 30.5l.2 1h-.5zM239.5 30.5v18M185.5 41.3l1-.2v.5zM185.5 41.3h26.7M220.7 41.3h26.7M239.5 52.2v18"/>
<path d="M246.4 41.1l1 .2-1 .3zM239.2 69.2h.5l-.2 1zM50.2 118h10.3M53.3 118l.3 1h-.5zM53.3 118v33.6M53.3 155.3v33.6M243.3 143.6h19.2M259.3 143.6l.3 1.1h-.5zM259.3 143.6v19.8M259.3 167.2v19.8M50.2 188.9h8.9M53.1 187.9h.5l-.3 1z"/>
<path d="M184.8 192.7l2.5-.5v1zM184.8 192.7h25.6M184.8 187.3v8.5M222.4 192.7h25.6M245.6 192.2l2.4 .5-2.4 .5zM248 187.3v8.5M252.4 187h10.1M259.1 186h.5l-.3 1zM329.9 194.2l1-.3v.5zM329.9 194.2h15.8M329.9 191.6v5.8M354.2 194.2h15.9"/>
<path d="M369.1 193.9l1 .3-1 .2zM370.1 191.6v5.8"/>
</g>
<g fill="#000">
<path d="M50 17l2.5-.5v1zM110.7 16.5l2.5 .5-2.5 .5zM239.5 30.5l.2 1h-.5zM185.5 41.3l1-.2v.5zM246.4 41.1l1 .2-1 .3zM239.2 69.2h.5l-.2 1zM53.3 118l.3 1h-.5zM259.3 143.6l.3 1.1h-.5zM53.1 187.9h.5l-.3 1zM184.8 192.7l2.5-.5v1zM245.6 192.2l2.4 .5-2.4 .5zM259.1 186h.5l-.3 1z"/>
<path d="M329.9 194.2l1-.3v.5zM369.1 193.9l1 .3-1 .2z"/>
</g>
<text font-size="8.4" x="314.6" y="238.1">261503</text>
<g font-size="4.3">
<text x="250.2" y="224.2">NAME</text>
<text x="273" y="224.2">DATE</text>
<text x="296.7" y="224.3">GENERAL TOLERANCES</text>
<text x="364.6" y="224.3">PROJECTION METHOD</text>
<text x="222.2" y="229.9">DRAWN</text>
<text x="296.7" y="230.9">JOB</text>
<text x="222.2" y="236.3">CHECKED</text>
<text x="222.2" y="242.6">APPROVED</text>
<text x="222.2" y="250.3">CUSTOMER</text>
<text x="296.7" y="249">PART NO</text>
<text x="404.8" y="248.9">REV</text>
<text x="296.7" y="268.4">SCALE</text>
<text x="390.6" y="268.4">SHEET</text>
</g>
<g font-size="4.2">
<text x="76.3" y="18.5">59.75</text>
<text x="204" y="84.3">SECCIÓN A-A</text>
<text x="160.3" y="136.1">A / .B2</text>
<text x="261.1" y="136.1">A / .B2</text>
<text x="211.3" y="194.2">59.75</text>
<text x="254.4" y="250.8">VANTRAN</text>
<text x="400.9" y="254">0</text>
</g>
<g font-size="2.8">
<text x="53.2" y="6.9">4</text>
<text x="161.2" y="6.9">3</text>
<text x="269.1" y="6.9">2</text>
<text x="377.1" y="6.9">1</text>
<text x="330.4" y="15.5">ISOMETRIC VIEW</text>
<text x="213" y="42.4">58.50</text>
<text x="236" y="51.4">37.50</text>
<text x="7" y="70.9">B</text>
<text x="424.9" y="70.9">B</text>
<text x="198.6" y="88.5">TANK INTERIOR DIMENSIONS</text>
<text x="81.6" y="104.2">BACK WALL / SEGMENT 3</text>
<text x="49.8" y="154.5">67.00</text>
<text x="255.9" y="166.3">41.00</text>
<text x="346.5" y="195.2">38.00</text>
<text x="68.8" y="204">LEFT WALL / SEGMENT 2</text>
<text x="202.9" y="203.8">FRONT WALL / SEGMENT 1</text>
<text x="334.5" y="204.5">RIGHT WALL / SEGMENT 4</text>
<text x="6.9" y="210.6">A</text>
<text x="424.9" y="210.6">A</text>
<text x="250.2" y="228.3">Hugo C.</text>
<text x="272.3" y="228.4">08/10/2026</text>
<text x="250.6" y="234.9">Alejandro N.</text>
<text x="272.4" y="235.6">08/10/2026</text>
<text x="250.6" y="241.5">Alejandro N.</text>
<text x="273.1" y="242.8">08/10/2026</text>
<text x="306.6" y="254.4">_VANTRAN_261503_SHEET1_PROXY</text>
<text x="134.5" y="268.7">BASE</text>
<text x="312" y="269.7">1:24</text>
<text x="342.6" y="268.7">All units are in inches</text>
<text x="405.1" y="267.1">1</text>
<text x="53.2" y="274.6">4</text>
<text x="161.2" y="274.6">3</text>
<text x="269.1" y="274.6">2</text>
<text x="377.1" y="274.6">1</text>
</g>
</svg>
